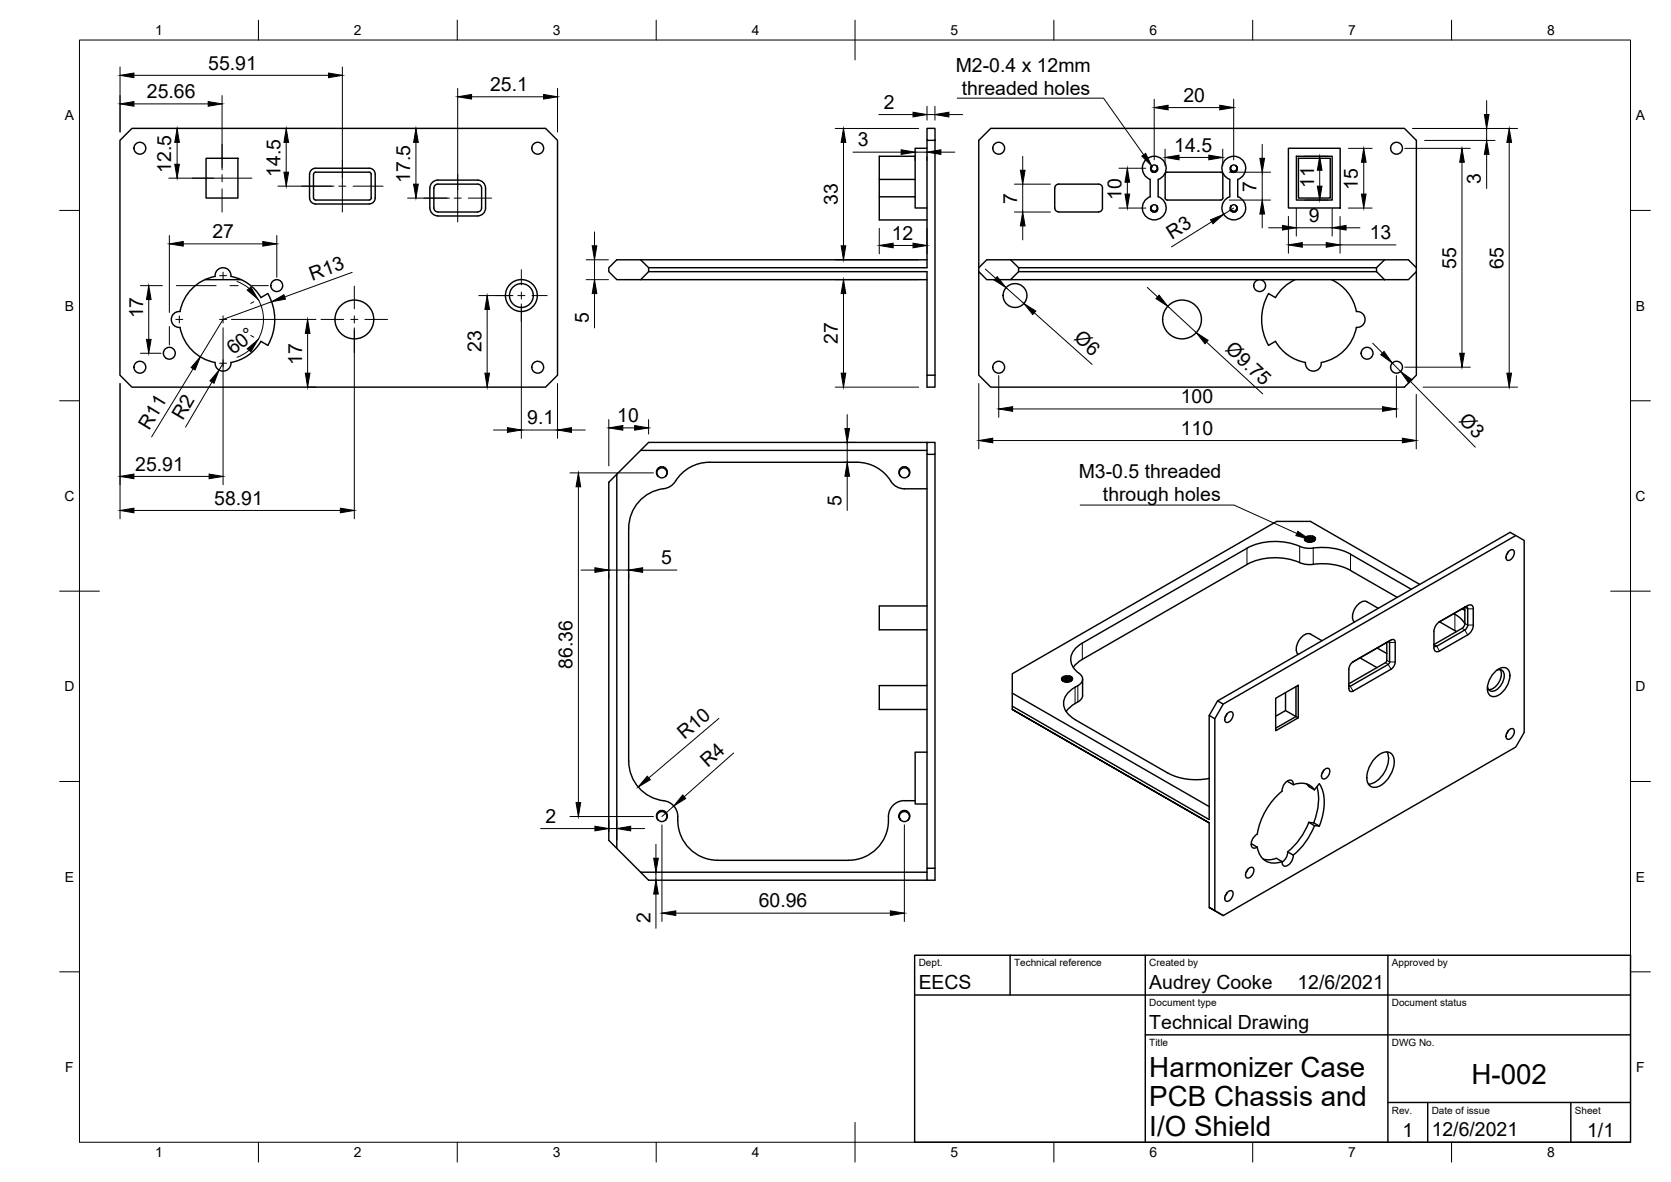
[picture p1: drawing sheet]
<svg xmlns="http://www.w3.org/2000/svg" width="420mm" height="297mm" viewBox="0 0 420 297" stroke-linecap="round" stroke-linejoin="round" font-family="sans-serif">
<!-- layer: Visible -->
<g fill="none" stroke="#000" stroke-width=".36">
<path d="M33.2 32.3h104l3 3v59l-3 3h-104l-3-3v-59zM51.8 39.8h8v10h-8zM230.1 39.3h-9v5.8h9M233.1 37.3h-3v15h3M233.1 35.3v32h-70M235.1 35.3h-2v-3h2v65h-2v-3h2M324 37.3h13v15h-13zM326 39.3h9v11h-9zM326.5 39.8h8v10h-8zM79.3 50.3h13.5M79.3 51.3h13.5M79.3 51.3a1.52 1.52 0 0 1-1.5-1.5l.1-6a1.49 1.49 0 0 1 1.4-1.5h13.5a1.49 1.49 0 0 1 1.5 1.5v6a1.49 1.49 0 0 1-1.5 1.5"/>
<path d="M92.8 50.3l.3-.1 .2-.4v-6l-.2-.5h-13.8l-.4 .2-.1 .3v6l.5 .5M108.1 47.3v5M108.1 47.3a2 2 0 0 1 2-2h10a2 2 0 0 1 2 2v5a2.04 2.04 0 0 1-2 2h-10a2 2 0 0 1-2-2M110.1 53.3h10M120.1 53.3a1.01 1.01 0 0 0 1-1v-5a.97 .97 0 0 0-1-1h-10a1.01 1.01 0 0 0-1 1v5a1.01 1.01 0 0 0 1 1M221.1 45.1v4.4M230.1 49.5h-9v5.8h12M266.2 53.3h10M266.2 53.3a1.04 1.04 0 0 1-1-1v-5a.97 .97 0 0 1 1-1h10a1.01 1.01 0 0 1 1 1v5a.97 .97 0 0 1-1 1M289.2 49.5v-4.4a3 3 0 0 1-1.4-4.6 3 3 0 0 1 4.8 0 3 3 0 0 1-1.4 4.6v4.4M289.6 51.7l-.3 .5v.4l.6 .7M289.6 51.7l-.2 .8 .6 .6 .8-.2 .2-.6-.2-.6 .2 .3v.8l-.5 .5"/>
<path d="M289.6 41.7l-.2 .8 .6 .6 .5-.1 .4-.3 .1-.5-.2-.5 .3 .4-.2 .8-.4 .4h-.5M289.6 41.7l-.3 .5v.4l.6 .7M290 53.3h.5M290.8 51.7l-.6-.3-.6 .3M290.8 41.7l-.6-.2-.6 .2M291.2 49.4a3 3 0 0 1 1.4 4.6 3 3 0 0 1-4.8 0 3 3 0 0 1 1.4-4.6M293.5 43.3h13.7l.3 .5v6l-.3 .4-.2 .1M293.5 50.3h13.5M293.5 43.3l-.5 .2v.3v6l.2 .4 .3 .1M309.2 49.5v-4.4a3 3 0 0 1-1.4-4.6 3 3 0 0 1 4.8 0 3 3 0 0 1-1.4 4.6v4.4M309.9 53.3l-.6-.7 .3-.9-.1 .9 .5 .5 .8-.3 .2-.4-.2-.7 .2 .3v.8l-.5 .5M310 53.3h.5"/>
<path d="M310.5 43.3l.6-.7-.1-.7-.2-.2 .2 .5-.1 .5-.7 .4-.7-.5-.1-.5 .2-.4-.3 .6 .2 .6 .4 .4h.6M310.8 51.7l-.6-.3-.6 .3M310.8 41.7l-.6-.2-.6 .2M311.2 49.4a3 3 0 0 1 1.4 4.6 3 3 0 0 1-4.8 0 3 3 0 0 1 1.4-4.6M48.3 72.5a11.1 11.1 0 0 1 5.8-3 2 2 0 0 1 2-2.2 2 2 0 0 1 2 2.2 11 11 0 0 1 7.5 5.3l1.7-1a13 13 0 0 1 0 13l-1.7-1a10.9 10.9 0 0 1-7.5 5.3 2 2 0 0 1-2 2.2 2 2 0 0 1-2-2.2 11 11 0 0 1-8.8-8.8 2 2 0 0 1-2.2-2 2 2 0 0 1 2.2-2 11 11 0 0 1 3-5.8zM51.5 70.3h9.2M161.1 65.3l2 2v1l-2 2h-6l-2-2v-1l2-2h78M161.1 70.3h72M163.1 68.3h70v26M246.1 67.3l2-2h106l2 2v1l-2 2h-6M246.1 68.3l2 2h6M254.1 65.3l2 2"/>
<path d="M256.1 68.3h90l2 2h-94zM256.1 68.3v-1h90v1M325.7 70.3a11.1 11.1 0 0 0-5 4.5l-1.7-1a13 13 0 0 0 0 13l1.7-1a10.9 10.9 0 0 0 7.5 5.3 2 2 0 0 0 2 2.2 2 2 0 0 0 2-2.2 11 11 0 0 0 8.8-8.8M334.8 70.3a11 11 0 0 1 6.2 8M341.1 78.3a2 2 0 0 1 2.1 2 2 2 0 0 1-2.1 2M348.1 65.3l-2 2M356.1 67.3v-32l-3-3h-104l-3 3v59l3 3h104l3-3v-26M155.1 119.2v94l6 6h72M155.1 119.2l-2 2v90l2 2M167.4 119.7l.3-.7-.1-.7-.4-.5-.6-.2h-.6l-.6 .5-.2 .5 .3 1.1-.2-.2-.2-1 .4-.9 .5-.3h.6l.8 .4 .4 .8-.1 .6-.3 .6M167.4 119.6a1.26 1.26 0 0 1-1.9 0M226.4 117.8l.9-.5 1 .3 .5 1-.3 .9-.2 .2 .4-.8-.2-.7-.5-.5-.7-.1-.7 .2-.4 .6v.7l.2 .6-.4-.9z"/>
<path d="M228.4 119.6a1.26 1.26 0 0 1-2 0M233.1 113.2h-72l-6 6M233.1 111.2h2v3h-2v-3h-70l-2 2M233.1 114.2v104M235.1 114.2v107h-2v-3h2M227.4 122.8h5.7M227.4 122.8a4.5 4.5 0 0 1-4-2.7 10 10 0 0 0-7.9-3.9h-37.1a10.2 10.2 0 0 0-8.9 5.2l-.9 .8-1.1 .5a10.2 10.2 0 0 0-9.4 10v58.6a10.2 10.2 0 0 0 9.5 10.1 4 4 0 0 1 2.8 3.8M313.5 137.8l-41.4 23.8a4.3 4.3 0 0 0-2.5 5.6l1 1.4 .8 .7M313.6 137.8a16.5 16.5 0 0 1 14.2-.1l1.2 .1a17.1 17.1 0 0 1 10.6 1.5M328 135.5l.5-.5 .9-.1 .8 .2 .3 .5v.3l-.5-.4-1-.2-.9 .4M328 135.6l.5-.5 .8-.1 .8 .2 .4 .6M328.1 135.8l.3-.3 .8-.1 .7 .1 .5 .4"/>
<path d="M328.3 135.9l1-.2 1 .3M328.3 136l1.1-.2 .8 .3M328.7 136.2h1.1M328.8 135.4h.7M328.8 135.8h.7M329 136.2h.5M329.5 135h-.7M330 134.7l.6 .4 .2 .4-.4 .5-.6 .2a1.87 1.87 0 0 1-1.8-.5v-.2M330.7 135.2l-.5-.4-.9-.2-1 .3-.3 .6M339.6 139.3l15.3 8.8M379.3 138.6l-.6 .9M379.4 138.5a.77 .77 0 0 1 1.3 0 1.95 1.95 0 0 1-1.6 2.3 1.29 1.29 0 0 1 0-1.9z"/>
<path d="M381.1 134.6l-73.5 42.3-2.1 3.7v48.3l2.1 1.2 73.5-42.4 2.1-3.6v-48.3l-3.5-2-73.5 42.3M233.1 152.3h-12v6h12M313.5 141.9l-41.4 23.8-1.3 .9-.9 1.1M313.6 141.8a16.5 16.5 0 0 1 14.2-.1l1.2 .2a17.1 17.1 0 0 1 10.6 1.4M339.6 143.4l11.7 6.7M346.5 152.9l-2.8-1.7a2.92 2.92 0 0 0-3.3 2.2l-.2 .6a2.26 2.26 0 0 0 .4 2.3M357 146.9l-27.5-15.9h-8.5l-66.5 38.3v4.9l49.5 28.5M361.9 156.3l7.2-4.1a.85 .85 0 0 1 .9-.1 .85 .85 0 0 1 .4 .9v4.5l-.6 1.4-.8 .6-7 4.1a.86 .86 0 0 1-1 .1 .86 .86 0 0 1-.5-.9l.1-4.6 .6-1.3 .8-.7 4.2 2.5M365.5 154.2l1.8 1.3 1 1.3M367.6 153l.7 .4M368.3 152.6v4.1M368.3 152.6l.5-.1 .2 .5v4.1l-.2 .7-.5 .5"/>
<path d="M368.3 152.6h.1M368.3 156.7l-.2 .7-.5 .5-7 4.1v.3l.4 .2 .3-.1 7-4.1M233.1 172.3h-12v6h12M254.5 174.2v4.1l49.5 28.5-49.5-28.5M254.5 177.5l49.5 28.5v-26.2M266.9 170.7l.5-.4 .9-.1 .8 .2 .4 .5M267 170.9l.5-.4 .6-.1 .7 .2 .6 .5M267 170.9l.5-.3h.8l.7 .2 .4 .3M267.2 171.1l1.1-.2 .9 .3M267.3 171.2l.9-.2 .9 .2M267.6 171.3l1.1 .1M267.7 170.2h.8"/>
<path d="M267.7 170.6h.8M267.7 171h.8M267.9 171.4h.5M269 169.9h-1.4l-.6 .4-.1 .3 .7-.5h.9l.8 .4 .1 .6M269 169.9l.6 .5M269 169.9l.5 .3 .2 .5-.4 .4-.6 .3a2.1 2.1 0 0 1-1.7-.6v-.2M270.3 172.7a4.5 4.5 0 0 0-2.7 5.3 5.8 5.8 0 0 0 2.7 2.8M270.3 176.8l-1.3 .9-.9 1.1M271 172.3l-.7 .4M271 176.4l-.7 .4M271.4 169.2a1.66 1.66 0 0 1 .8 1.7 1.66 1.66 0 0 1-1.2 1.4M272.2 170.7v4.1"/>
<path d="M272.2 174.7l-.4 1.1-.8 .6M307.6 176.9l-1.4-.8-2.2 3.7 1.5 .8M308.5 179.3l-.5 .9M308.7 179.2a.77 .77 0 0 1 1.3 0 1.95 1.95 0 0 1-1.6 2.4 1.29 1.29 0 0 1 0-2zM320.8 175.5l5.6-3.3v8.2l-5.6 3.2zM323.2 174.1v4.5l-2.4 1.4M325.9 172.5v7.6l-2.7-1.5M332.4 161l-2.9-1.7a2.92 2.92 0 0 0-3.2 2.3l-.2 .6a2.26 2.26 0 0 0 .3 2.3M339.2 168.2v4.9M340.1 166.4l9.7-5.6a.64 .64 0 0 1 .7 0 .64 .64 0 0 1 .3 .6v4.9l-.2 .9-.5 .7-9.9 5.8a.65 .65 0 0 1-.7 0 .65 .65 0 0 1-.3-.6M340.2 166.3l-.8 1-.2 .8M341.9 165.3l4.3 2.5"/>
<path d="M346.3 162.8l2.4 1.4M348.3 166.5l-9.1 5.3M348.7 161.4v4.5l-.4 .6M349.1 161.2h.1l.2 .2M349.4 161.4v5M349.4 166.3l-.3 .6-9.6 5.6-.3-.1v-.2M375.7 169a2.54 2.54 0 0 1 3.3-.9 3.8 3.8 0 0 1-.2 4.5l-.4 .6a3.5 3.5 0 0 1-3.4 1.8 2.55 2.55 0 0 1-.8-3.4l.6-1.4zM376.4 168.4a1.27 1.27 0 0 1 1.4 .2 1.27 1.27 0 0 1 .4 1.3 4.3 4.3 0 0 1-3 3.8 1.16 1.16 0 0 1-1.2-1.1M377.2 168.3a3.9 3.9 0 0 1-2.9 5M233.1 189h-3v13h3M270.3 180.9l23.3 13.4M293.7 194.3a15.7 15.7 0 0 0 10.3 1.3"/>
<path d="M323.8 196.2v.2l1.4 .8M325.2 197.2a4.3 4.3 0 0 1 5.3 1.3M325.2 197.2a.99 .99 0 0 0-.7-1.2 .99 .99 0 0 0-1.2 .6l-.7 1.1-.2 1.1a17.9 17.9 0 0 0-6.3 10.8 2.68 2.68 0 0 0-1.3 3.3 .93 .93 0 0 0 1.3 0M326.4 180.4l-.5-.3-5.1 2.9M328.5 197l.6 .7 1.4 .8M330.5 198.5l1.2-1.5a11.2 11.2 0 0 1 .5 9.4l-.5 1.2M331.1 197.7a13.9 13.9 0 0 1-.8 9.1M332.9 193.6l-.5 .8M333 193.4a.77 .77 0 0 1 1.3 0 1.95 1.95 0 0 1-1.6 2.4 1.29 1.29 0 0 1 0-2zM345.9 190.4a3.2 3.2 0 0 1 3.7-1.2 3.3 3.3 0 0 1 .8 3.7 6.8 6.8 0 0 1-4.6 5 2.06 2.06 0 0 1-2.1-2.5l.4-2.3 .8-1.5zM348.7 189a6.2 6.2 0 0 1-2 6.8l-.5 .4a3.5 3.5 0 0 1-2.1 .8M379.3 183.6l-.6 .9"/>
<path d="M379.4 183.5a.77 .77 0 0 1 1.3 0 1.95 1.95 0 0 1-1.6 2.3 1.29 1.29 0 0 1 0-2zM161.1 219.2l2 2h70M167.4 206l.3-.7-.2-.7-.5-.5-.7-.2-.7 .3-.4 .5v.6l.3 .7M170.4 205.2a10.1 10.1 0 0 0 10 11h33a10.1 10.1 0 0 0 10-11M227.4 201.2h2.7M227.4 201.2a4 4 0 0 0-4 4M228.3 206l.4-.7-.2-.8-.6-.5-.6-.1-.7 .3-.4 .6v.7l.2 .5-.4-.9 .3-.9 .6-.5 1.1 .1 .7 .8-.1 1a1.38 1.38 0 0 1-2.2 .4M304 206.8v21.2M313.8 218.4l-.5 .9M313.9 218.3a.77 .77 0 0 1 1.3 0 1.95 1.95 0 0 1-1.6 2.3 1.29 1.29 0 0 1 0-1.9zM314.7 212.1l1.4 .8M314.7 212.1l-.1 .1"/>
<path d="M316.1 212.9a4.3 4.3 0 0 0 6.3 3.6M317.6 215.9l1.6 .2 1.8-.4 1.4 .8M323.8 214.1l1.4 .8M325.2 214.9a2.68 2.68 0 0 1-2.2 2.8 .94 .94 0 0 1-.6-1.2M329.1 206.7a17.9 17.9 0 0 1-5.3 7.4 3.1 3.1 0 0 1-1.4 2.6M329.1 206.7l1.2 .1 1.4 .8-1.2-.1zM330.5 207.5a17.9 17.9 0 0 1-5.3 7.4M305.5 228.9l-1.5-.9 3.6 2.1M308.5 224.3l-.5 .9M308.7 224.2a.77 .77 0 0 1 1.3 0 1.95 1.95 0 0 1-1.6 2.3 1.29 1.29 0 0 1 0-2z"/>
<circle cx="35.2" cy="37.3" r="1.49"/>
<circle cx="135.2" cy="37.3" r="1.49"/>
<circle cx="251.1" cy="37.3" r="1.49"/>
<circle cx="351.1" cy="37.3" r="1.49"/>
<circle cx="69.6" cy="71.8" r="1.49"/>
<circle cx="131.1" cy="74.3" r="4"/>
<circle cx="131.1" cy="74.3" r="3"/>
<circle cx="255.2" cy="74.3" r="3"/>
<circle cx="316.7" cy="71.8" r="1.49"/>
<circle cx="35.2" cy="92.3" r="1.49"/>
<circle cx="42.6" cy="88.8" r="1.49"/>
<circle cx="89.1" cy="80.3" r="4.9"/>
<circle cx="135.2" cy="92.3" r="1.49"/>
<circle cx="251.1" cy="92.3" r="1.49"/>
<circle cx="297.2" cy="80.3" r="4.9"/>
<circle cx="343.7" cy="88.8" r="1.49"/>
<circle cx="351.1" cy="92.3" r="1.49"/>
<circle cx="166.4" cy="205.1" r="1.37"/>
</g>
<!-- layer: Visible Narrow -->
<g fill="none" stroke="#000" stroke-width=".25">
<path d="M313.5 137.8v4.1M326.8 137.3v4.1M330.2 137.7v4.1M339.6 139.3v4.1M365.8 154.4v4.1M367.6 157.9l.7 .4 .7 1.2M368.3 156.7l.7 .4h1.4M369 152.2l-.7 .4 .7 .4h1.4M270.3 172.7v4.1M271 172.3v4.1M272.1 161.6v4.1M339.2 172.3l.3 .2 .7 1.2"/>
<path d="M348.3 166.5l.8 .5 .7 1.2M348.7 165.9l.7 .5h1.4M349.8 160.8l-.7 .4 .3 .2h1.4M360.6 162l.7 .4 .6 1.2"/>
</g>
<circle cx="362" cy="156.3" r=".08" fill="#000" stroke="#000" stroke-width=".25"/>
<!-- layer: TitleBlock -->
<path d="M230 240.1h180v46.9h-180zM230 250h180M254 240.1v9.9M288 240.1v46.9M349 240.1v46.9M288 260.1h122M349 277.1h61M359 277.1v9.9M395 277.1v9.9" fill="none" stroke="#000" stroke-width=".36"/>
<!-- layer: Border -->
<g fill="none" stroke="#000" stroke-width=".25">
<path d="M20 10.1h390v276.9h-390zM65 5.1v5M115 5.1v5M165 5.1v5M215 5.1v10M265 5.1v5M315 5.1v5M365 5.1v5M15 52.9h5M410 52.9h5M15 100.7h5M410 100.7h5"/>
<path d="M15 148.6h10M405 148.6h10M15 196.4h5M410 196.4h5M15 244.2h5M410 244.2h5M65 287v5M115 287v5M165 287v5M215 282.1v9.9M265 287v5M315 287v5"/>
<path d="M365 287v5"/>
</g>
<!-- layer: Dimensions -->
<g fill="none" stroke="#000" stroke-width=".25">
<path d="M30.2 16.8v16.4M33.7 18.9h48.9M86.1 16.8v27.9M33.7 26.1h18.6M42.4 32.3h2.5M44.5 35.8v5.5M55.8 24v18.7M69.9 32.3h2.2M72 35.8v7.5M104.6 35.8v10.5M105.6 32.3h1.1M115.1 22.2v25.5"/>
<path d="M118.6 24.3h18.1M140.2 22.2v11M210 32.3h21M212.1 35.8v26M214.5 38.2h12.1M221 28.8h8.6M230.1 39.4v.9M230.1 38.2h3M233.1 26.7v3.5M233.1 39.4v.9M233.1 28.8h2M235.1 26.7v3.5"/>
<path d="M236.6 38.2h3.5M238.6 28.8h3.5M257.2 39.3v3.5M290.2 24.9v15.3M292.9 37.5v4.2M293.7 27h13M296.5 39.6h7.5M307.4 37.5v4.2M310.2 24.9v15.3M317.4 36.3v3.5M328.1 39.3h5.8M339 37.3h6"/>
<path d="M353.2 37.3h16.5M355.2 32.3h26.4M358.2 35.3h17.7M373.8 25.3v3.5M373.8 32.3v3M373.8 38.8v8.6M379.5 35.8v58M42.4 44.8h11.3M42.6 59.2v19.3M69.6 59.2v10.5M69.9 46.8h14.1M102.5 49.8h10.5"/>
<path d="M149.5 58.3v3.5M221.1 57.4v6.4M233.1 57.4v6.4M255.1 53.3h9M255.1 46.3h9M257.2 46.3v7M257.2 56.8v3.5M281.3 52.3h6.8M281.3 42.3h6.8M283.5 45.8v3M304.7 55.7l-10.1 6.3M309.1 50.3h10.4"/>
<path d="M309.1 43.3h10.4M310.2 52.3l-2.5 1.6M317.4 43.3v7M317.4 53.8v3.5M319 57.2h3.5M324 54.4v9.2M325.9 52.4v6.9M325.9 57.2h9.1M328.1 50.3h5.8M331.8 42.8v4M335 52.4v6.9M337 54.4v9.2"/>
<path d="M338.5 57.2h3.4M339 52.3h6M342.9 40.8v8M367.6 40.8v48M35.3 71.8h5.5M37.4 75.3v10M44.3 71.8h10M46.1 61.3h20M57.8 71.8h2.1M59.6 70.7l1.6 .8 1.4 1M63.4 71.8h4.1M63.8 75.8l-.7 .4"/>
<path d="M64.9 75.2a10.1 10.1 0 0 1 0 10.1M68.3 75.8l-12.2 4.5-5.7 9.4M88.6 68.4l-17 6.2M120.4 74.3h8.6M122.5 77.8v16M131.1 76.4v33.8M147.4 65.3h5.6M147.4 70.3h5.6M149.5 65.3v5M149.5 73.8v8.6M210 65.3h21M210 70.3h21"/>
<path d="M212.1 73.8v20M224.6 61.7h5M247.8 67.6l2.6 2.4M253 72.3l4.5 4M260.1 78.6l14.5 13M288.5 72.2l2.5 2.4M293.6 77l7.2 6.6M327.4 61.5h6.1M337 61.5h14M30.2 96.4v34M35.3 88.8h5.2M42.6 82v4.7"/>
<path d="M48.6 92.7l-10.5 17.1M53.3 96l-6.6 11.3M56.1 82.4v39.4M56.1 91.3l-1 1.7M58.2 80.3h21.2M62.6 88l-1.4 1-1.6 .8M63.1 84.3l.7 .4M77.3 97.3h2.1M77.3 83.8v10M89.1 82.4v48M140.2 96.4v13.8M210 97.3h21"/>
<path d="M246.1 96.4v16.4M251.1 94.4v10.5M303.4 86l14.1 13M345.1 86.2l2.5 2.5M350.1 91.2l2.1 2.2M351.1 94.4v10.5M353.2 92.3h16.5M354.6 95.8l16.4 16.6M356.1 99.1v13.7M357.8 97.3h23.8M33.7 119.7h18.9M124.1 108.1h3.5"/>
<path d="M131.1 108.1h9.1M143.3 118.8h21M143.7 108.1h3.5M153.1 105.4v11.7M156.6 107.5h3M163.1 105.4v3.7M212.1 111.2h3M212.1 116.2h3M213 104.2v3.5M213 111.2v5M213 119.7v8.6M249.6 110.7h103"/>
<path d="M254.6 102.8h93M33.7 128.3h51.9M145.4 122.3v79.4M146.1 143.3h3.5M153.1 144.2v1.2M153.1 143.3h5M158.1 144.2v1.2M161.6 143.3h8.6M180.8 180.5l-17.7 15M184.4 189.2l-12.4 11M135.9 208.2h13.7M143.3 205.2h21"/>
<path d="M153.1 206.1v3M153.1 208.2h2M155.1 206.1v5M158.6 208.2h3.5M164.9 212.2v3.5M164.9 219.2v2M166.4 207.3v24.3M169.4 202.6l-3 2.6M227.4 207.3v24.3M164.9 224.7v8.6M169.9 229.5h54"/>
</g>
<g fill="#000" stroke="#000" stroke-width=".25">
<path d="M30.2 18.9l3.5-.5v1.1zM82.6 18.4l3.5 .5-3.5 .6zM30.2 26.1l3.5-.6v1.2zM44.5 32.3l.6 3.5h-1.2zM52.3 25.5l3.5 .6-3.5 .6zM72 32.3l.6 3.5h-1.2zM104.6 32.3l.6 3.5h-1.2zM115.1 24.3l3.5-.6v1.2zM136.7 23.7l3.5 .6-3.5 .6zM212.1 32.3l.6 3.5h-1.2zM226.6 37.6l3.5 .6-3.5 .6zM229.6 28.2l3.5 .6-3.5 .6z"/>
<path d="M233.1 38.2l3.5-.6v1.2zM235.1 28.8l3.5-.6v1.2zM290.2 27l3.5-.6v1.2zM292.9 39.6l3.6-.6v1.2zM304 39l3.4 .6-3.4 .6zM306.7 26.4l3.5 .6-3.5 .6zM316.8 39.8h1.2l-.6 3.5zM373.2 28.8h1.2l-.6 3.5zM373.8 35.3l.6 3.5h-1.2zM379.5 32.3l.6 3.5h-1.2zM43.9 41.3h1.2l-.6 3.5zM71.4 43.3h1.2l-.6 3.5z"/>
<path d="M104 46.3h1.2l-.6 3.5zM257.2 53.3l.5 3.5h-1.1zM256.6 42.8h1.1l-.5 3.5zM282.9 48.8h1.1l-.5 3.5zM283.5 42.3l.5 3.5h-1.1zM304.4 55.2l3.3-1.3-2.7 2.3zM317.4 50.3l.6 3.5h-1.2zM322.5 56.6l3.4 .6-3.4 .6zM331.2 46.8h1.2l-.6 3.5zM331.8 39.3l.6 3.5h-1.2zM335 57.2l3.5-.6v1.2zM342.3 48.8h1.2l-.6 3.5z"/>
<path d="M342.9 37.3l.6 3.5h-1.2zM367.6 37.3l.6 3.5h-1.2zM37.4 71.8l.6 3.5h-1.2zM42.6 61.3l3.5-.6v1.2zM62.2 72.9l.9-.8 1.8 3.1zM66.1 60.7l3.5 .6-3.5 .6zM68.3 75.8l3.1-1.7 .4 1.1zM122.5 74.3l.6 3.5h-1.2zM148.9 61.8h1.2l-.6 3.5zM149.5 70.3l.6 3.5h-1.2zM211.5 61.8h1.2l-.6 3.5zM212.1 70.3l.6 3.5h-1.2z"/>
<path d="M221.1 61.7l3.5-.6v1.2zM229.6 61.1l3.5 .6-3.5 .6zM250.7 69.5l2.3 2.8-3-1.9zM257.5 76.3l3 1.9-.8 .8zM291.4 74.2l2.2 2.8-2.9-2zM324 61.5l3.4-.5v1.1zM333.5 61l3.5 .5-3.5 .6zM36.8 85.3h1.2l-.6 3.5zM50.4 89.7l-1.4 3.3-1-.6zM55.1 93l-1.3 3.3-1-.6zM62.2 87.7l2.7-2.3-1.8 3zM77.3 80.3l.6 3.5h-1.1z"/>
<path d="M76.8 93.8h1.1l-.6 3.5zM121.9 93.8h1.2l-.6 3.5zM211.5 93.8h1.2l-.6 3.5zM300.8 83.6l3 1.9-.8 .9zM347.2 89.1l.8-.8 2.1 2.9zM352.2 93.4l2.8 2-.8 .9zM367 88.8h1.2l-.6 3.5zM378.9 93.8h1.2l-.6 3.5zM30.2 119.7l3.5-.6v1.2zM52.6 119.1l3.5 .6-3.5 .6zM127.6 107.5l3.5 .6-3.5 .6zM140.2 108.1l3.5-.6v1.2z"/>
<path d="M153.1 107.5l3.5-.6v1.2zM159.6 106.9l3.5 .6-3.5 .6zM212.4 107.7h1.2l-.6 3.5zM213 116.2l.6 3.5h-1.2zM246.1 110.7l3.5-.6v1.2zM251.1 102.8l3.5-.6v1.2zM347.6 102.2l3.5 .6-3.5 .6zM352.6 110.1l3.5 .6-3.5 .6zM30.2 128.3l3.5-.6v1.2zM85.6 127.7l3.5 .6-3.5 .6zM145.4 118.8l.6 3.5h-1.2zM149.6 142.7l3.5 .6-3.5 .5z"/>
<path d="M158.1 143.3l3.5-.6v1.1zM162.8 195.1l.7 .8-3 1.9zM171.7 199.8l.7 .9-3 1.9zM144.8 201.7h1.2l-.6 3.5zM149.6 207.6l3.5 .6-3.5 .6zM155.1 208.2l3.5-.6v1.2zM164.4 215.7h1.1l-.6 3.5zM164.9 221.2l.6 3.5h-1.1zM166.4 229.5l3.5-.6v1.2zM223.9 228.9l3.5 .6-3.5 .6z"/>
</g>
<!-- layer: Center Lines -->
<g fill="none" stroke="#000" stroke-width=".25">
<path d="M55.8 36.3v5.8M48.3 44.8h15M55.8 43.9v1.8M55.8 47.5v5.8M75.8 46.8h7.6M85.2 46.8h1.8M86.1 40.3v13M88.8 46.8h7.5M106.6 49.8h5.8M114.2 49.8h1.8M115.1 43.8v12M117.8 49.8h5.8"/>
<path d="M45.1 79.4v1.8M55.2 69.3h1.8M56.1 68.4v1.8M56.1 79.4v1.8M89.1 71.9v5.7M89.1 79.4v1.8M124.6 74.3h3.8M130.2 74.3h1.8M131.1 67.8v3.8M131.1 73.4v1.8M131.1 77v3.8M133.8 74.3h3.8"/>
<path d="M44.2 80.3h1.8M55.2 80.3h1.8M55.2 91.3h1.8M56.1 90.4v1.8M80.7 80.3h5.7M88.2 80.3h1.8M89.1 83v5.7M91.8 80.3h5.7"/>
</g>
<!-- layer: Annotations -->
<path d="M287.1 39.2l1-.6 1.5 3.1zM326.3 133.5l3 2-3.5-.9z" fill="#000" stroke="#000" stroke-width=".25"/>
<path d="M240.7 24.7h36.8l10.1 14.2M271.6 126.9h38.7l15.8 7.2" fill="none" stroke="#000" stroke-width=".25"/>
<g font-size="7">
<text x="289" y="270.6">Harmonizer Case</text>
<text x="370" y="272.3">H-002</text>
<text x="289" y="278.1">PCB Chassis and</text>
<text x="289" y="285.5">I/O Shield</text>
</g>
<g font-size="4.9">
<text x="52.4" y="17.5">55.91</text>
<text x="123.3" y="22.9">25.1</text>
<text x="240.3" y="18.1">M2-0.4 x 12mm</text>
<text x="241.8" y="24">threaded holes</text>
<text x="36.9" y="24.7">25.66</text>
<text x="222.2" y="27.4">2</text>
<text x="297.5" y="25.6">20</text>
<text x="215.7" y="36.8">3</text>
<text x="295.3" y="38.1">14.5</text>
<text x="43.1" y="43.5" transform="rotate(-90 43.1 43.5)">12.5</text>
<text x="70.5" y="44.5" transform="rotate(-90 70.5 44.5)">14.5</text>
<text x="103.1" y="46" transform="rotate(-90 103.1 46)">17.5</text>
<text x="330.4" y="47.3" transform="rotate(-90 330.4 47.3)">11</text>
<text x="341.4" y="47.7" transform="rotate(-90 341.4 47.7)">15</text>
<text x="372.3" y="46.2" transform="rotate(-90 372.3 46.2)">3</text>
<text x="210.6" y="51.5" transform="rotate(-90 210.6 51.5)">33</text>
<text x="255.8" y="51.1" transform="rotate(-90 255.8 51.1)">7</text>
<text x="282" y="50.2" transform="rotate(-90 282 50.2)">10</text>
<text x="316" y="48.1" transform="rotate(-90 316 48.1)">7</text>
<text x="53.4" y="59.9">27</text>
<text x="329.1" y="55.8">9</text>
<text x="224.2" y="60.3">12</text>
<text x="294.6" y="60.3" transform="rotate(-32 294.6 60.3)">R3</text>
<text x="344.4" y="60.1">13</text>
<text x="78.5" y="70.5" transform="rotate(-20 78.5 70.5)">R13</text>
<text x="366.1" y="67.5" transform="rotate(-90 366.1 67.5)">55</text>
<text x="378" y="67.5" transform="rotate(-90 378 67.5)">65</text>
<text x="36" y="80" transform="rotate(-90 36 80)">17</text>
<text x="148" y="81.2" transform="rotate(-90 148 81.2)">5</text>
<text x="58.7" y="89.3" transform="rotate(-39 58.7 89.3)">60°</text>
<text x="121" y="88.5" transform="rotate(-90 121 88.5)">23</text>
<text x="210.7" y="86.5" transform="rotate(-90 210.7 86.5)">27</text>
<text x="269.9" y="85.3" transform="rotate(42 269.9 85.3)">Ø6</text>
<text x="307.9" y="88" transform="rotate(43 307.9 88)">Ø9.75</text>
<text x="75.9" y="91.7" transform="rotate(-90 75.9 91.7)">17</text>
<text x="296.9" y="101.3">100</text>
<text x="46" y="105.8" transform="rotate(-60 46 105.8)">R2</text>
<text x="132.6" y="106.6">9.1</text>
<text x="155.2" y="106.1">10</text>
<text x="366.6" y="105.8" transform="rotate(45 366.6 105.8)">Ø3</text>
<text x="37.5" y="108.2" transform="rotate(-59 37.5 108.2)">R11</text>
<text x="296.9" y="109.2">110</text>
<text x="34" y="118.3">25.91</text>
<text x="271.3" y="120.1">M3-0.5 threaded</text>
<text x="277.3" y="125.9">through holes</text>
<text x="53.9" y="126.8">58.91</text>
<text x="211.6" y="127.1" transform="rotate(-90 211.6 127.1)">5</text>
<text x="166.3" y="141.8">5</text>
<text x="144" y="168.1" transform="rotate(-90 144 168.1)">86.36</text>
<text x="172.1" y="186" transform="rotate(-40 172.1 186)">R10</text>
<text x="178" y="193.1" transform="rotate(-42 178 193.1)">R4</text>
<text x="137.2" y="206.8">2</text>
<text x="163.5" y="232" transform="rotate(-90 163.5 232)">2</text>
<text x="190.8" y="228">60.96</text>
<text x="231" y="248.5">EECS</text>
<text x="289" y="248.5">Audrey Cooke</text>
<text x="326.2" y="248.5">12/6/2021</text>
<text x="289" y="258.6">Technical Drawing</text>
<text x="352.6" y="285.7">1</text>
<text x="360" y="285.5">12/6/2021</text>
<text x="399.1" y="285.7">1/1</text>
</g>
<g font-size="3.5">
<text x="39" y="8.8">1</text>
<text x="89" y="8.8">2</text>
<text x="139" y="8.8">3</text>
<text x="189" y="8.8">4</text>
<text x="239" y="8.8">5</text>
<text x="289" y="8.8">6</text>
<text x="339" y="8.8">7</text>
<text x="389" y="8.8">8</text>
<text x="16.3" y="30.2">A</text>
<text x="411.3" y="30.2">A</text>
<text x="16.3" y="78">B</text>
<text x="411.3" y="78">B</text>
<text x="16.2" y="125.9">C</text>
<text x="411.2" y="125.9">C</text>
<text x="16.2" y="173.7">D</text>
<text x="411.2" y="173.7">D</text>
<text x="16.3" y="221.6">E</text>
<text x="411.3" y="221.6">E</text>
<text x="16.4" y="269.4">F</text>
<text x="411.4" y="269.4">F</text>
<text x="39" y="290.8">1</text>
<text x="89" y="290.8">2</text>
<text x="139" y="290.8">3</text>
<text x="189" y="290.8">4</text>
<text x="239" y="290.8">5</text>
<text x="289" y="290.8">6</text>
<text x="339" y="290.8">7</text>
<text x="389" y="290.8">8</text>
</g>
<g font-size="2.5">
<text x="231" y="242.9">Dept.</text>
<text x="255" y="242.9">Technical reference</text>
<text x="289" y="242.9">Created by</text>
<text x="350" y="242.9">Approved by</text>
<text x="289" y="252.8">Document type</text>
<text x="350" y="252.8">Document status</text>
<text x="289" y="262.9">Title</text>
<text x="350" y="262.9">DWG No.</text>
<text x="350" y="279.9">Rev.</text>
<text x="360" y="279.9">Date of issue</text>
<text x="396" y="279.9">Sheet</text>
</g>
</svg>
